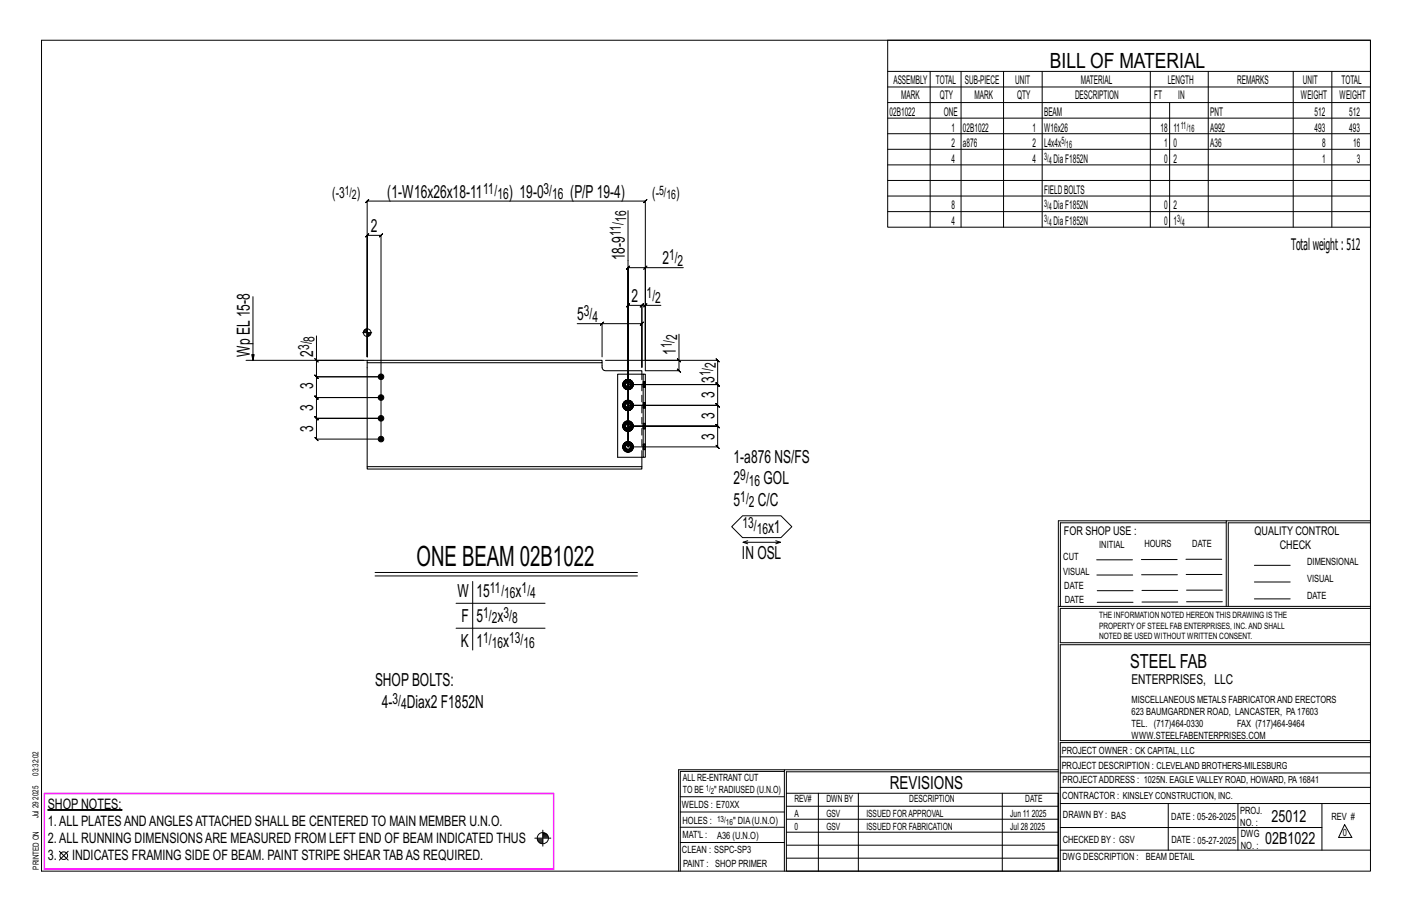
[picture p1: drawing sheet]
<svg xmlns="http://www.w3.org/2000/svg" width="432mm" height="279mm" viewBox="0 0 432 279" stroke-linecap="round" stroke-linejoin="round" font-family="sans-serif">
<g fill="#000" stroke="#000" stroke-width=".31">
<path d="M14.6 247.5h22.7v.2h-22.7z"/>
<circle cx="116.5" cy="115.2" r=".86"/>
<circle cx="116.5" cy="121.5" r=".86"/>
<circle cx="116.5" cy="127.9" r=".86"/>
<circle cx="116.5" cy="134.2" r=".86"/>
</g>
<g fill="none" stroke="#000" stroke-width=".31">
<path d="M12.7 12.3h406.4v254h-406.4zM271.5 12.3h147.6v57.2h-147.6zM271.5 21.8h147.6M271.5 26.6h147.6M271.5 31.4h147.6M271.5 36.1h147.6M284.5 21.8v47.7M293.9 21.8v47.7M306.9 21.8v47.7M318.7 21.8v47.7M351.8 21.8v47.7M357.7 31.4v38.1"/>
<path d="M369.5 21.8v47.7M395.5 21.8v47.7M407.3 21.8v47.7M271.5 40.9h147.6M271.5 45.6h147.6M271.5 50.4h147.6M271.5 55.2h147.6M271.5 59.9h147.6M192.1 64.4v72.2v-54.8l-.5 .5 1-1-.5 .5h5.2M271.5 64.7h147.6M77.4 90.7v19.5l-.4-1.8h.7l-.3 1.8M176.5 98.9h7.6v10.2"/>
<path d="M184.1 98.9l-.5 .5 1-1zM184.1 98.9h12.2l-.5 .5 1-1-.5 .5v13.4M197.3 81.8l.5-.5-1 1zM197.3 93.3l.5-.5-1 1zM197.3 93.3h-1l.5-.5-1 1 .5-.5v19M202.1 93.3h-4.8v20h10.3l.5 .5-1-1 .5 .5v-3.1M209 81.8h-11.7v28.4h22.2l-.5-.5 1 1-.5-.5v7.4l-.5-.5 1 1-.5-.5h-27.4h27.4l-.5-.5 1 1-.5-.5v6.3l-.5-.5 1 1-.5-.5h-27.4h27.4l-.5-.5 1 1-.5-.5v6.4l-.5-.5 1 1-.5-.5h-27.4h27.4l-.5-.5 1 1-.5-.5v6.3l-.5-.5 1 1-.5-.5h-27.4M75.2 110.2h37.1M96.3 109.7l1 1zM96.8 110.2v5l-.5-.5 1 1-.5-.5h19.7h-19.7l-.5-.5 1 1-.5-.5v6.3l-.5-.5 1 1-.5-.5h19.7h-19.7l-.5-.5 1 1-.5-.5v6.4l-.5-.5 1 1-.5-.5h19.7h-19.7l-.5-.5 1 1-.5-.5v6.3l-.5-.5 1 1-.5-.5h19.7v-62.3l.5-.5-1 1 .5-.5h-4.2l.5-.5-1 1 .5-.5v37.2v-47.6l-.5 .5 1-1-.5 .5h85l-.5 .5 1-1-.5 .5v48.7M96.8 102.7v7.5h14.4M110.9 101.7h2.8"/>
<path d="M111.2 101.2v.5M111.4 100.9v.8M111.6 100.7v1M111.9 100.6v1.1M112.1 100.5v1.2M112.3 100.3v8.8M112.5 101.7v1.1M112.7 101.7v1.1M112.9 101.7v1M113.1 101.7v.8M113.3 101.7v.5M190.5 117.6h.5"/>
<path d="M190.6 117l.5 .2-.1 .4M191 118.6l.5 .4M191 117.6l.1 .4-.5 .1M191.1 117.2l.2-.4-.3-.3a1.52 1.52 0 0 0 0 2.1l.3-.3-.2-.3M191.3 118.3l.4 .2-.2 .5 .6 .1M191.5 116.2l-.5 .3M191.7 118.5l.4 .1v.5l.5-.1M192.1 116l-.6 .2 .2 .4-.4 .2M192.1 116.5l.4 .1 .1-.4 .5 .3-.3 .3M192.5 116.6l.3 .2 .3 .8h.5l-.1 .5M192.6 116.2l-.5-.2v.5l-.4 .1M192.8 118.3l.3 .3-.5 .4-.1-.5-.4 .1"/>
<path d="M193 118l.5 .1-.4 .5M193.1 117.6l-.3 .7-.3 .2M193.1 116.5l.4 .5-.5 .2M193.5 117l.1 .6M196.3 112.3v-19l.5-.5-1 1 .5-.5h-4.2l.5-.5-1 1 .5-.5v24.3M207.1 109.7l1 1zM207.6 102.2v8h-22.4M190.5 123.9h.5M190.5 130.3h.5M190.5 136.6h.5M190.6 123.3l.5 .2-.1 .4M190.6 129.7l.5 .2-.1 .4"/>
<path d="M190.6 136l.5 .2-.1 .4M191 125l.5 .3M191 131.3l.5 .4M191 137.7l.5 .3M191 123.9l.1 .4-.5 .2M191 130.3l.1 .4-.5 .1M191 136.6l.1 .4-.5 .2M191.1 123.5l.2-.3-.3-.4a1.52 1.52 0 0 0 0 2.2l.3-.4-.2-.3M191.1 129.9l.2-.4-.3-.3a1.52 1.52 0 0 0 0 2.1l.3-.3-.2-.3M191.1 136.2l.2-.3-.3-.4a1.52 1.52 0 0 0 0 2.2l.3-.4-.2-.3M191.3 124.6l.4 .3-.2 .4 .6 .1M191.3 131l.4 .2-.2 .5 .6 .1"/>
<path d="M191.3 137.3l.4 .3-.2 .4 .6 .1M191.5 122.5l-.5 .3M191.5 128.9l-.5 .3M191.5 135.2l-.5 .3M191.7 124.9h.4v.5l.5-.1M191.7 131.2l.4 .1v.5l.5-.1M191.7 137.6h.4v.5l.5-.1M192.1 122.4l-.6 .1 .2 .5-.4 .2M192.1 122.9l.4 .1 .1-.5 .5 .3-.3 .4M192.1 128.7l-.6 .2 .2 .4-.4 .2M192.1 129.2l.4 .1 .1-.4 .5 .3-.3 .3M192.1 135.1l-.6 .1 .2 .5-.4 .2"/>
<path d="M192.1 135.6l.4 .1 .1-.5 .5 .3-.3 .4M192.5 123l.3 .2 .3 .7h.5l-.1 .6M192.5 129.3l.3 .2 .3 .8h.5l-.1 .5M192.5 135.7l.3 .2 .3 .7h.5l-.1 .6M192.6 122.5l-.5-.1v.5l-.4 .1M192.6 128.9l-.5-.2v.5l-.4 .1M192.6 135.2l-.5-.1v.5l-.4 .1M192.8 124.6l.3 .4-.5 .3-.1-.4h-.4M192.8 131l.3 .3-.5 .4-.1-.5-.4 .1M192.8 137.3l.3 .4-.5 .3-.1-.4h-.4M193 124.3l.5 .2-.4 .5M193 130.7l.5 .1-.4 .5"/>
<path d="M193 137l.5 .2-.4 .5M193.1 123.9l-.3 .7-.3 .3M193.1 130.3l-.3 .7-.3 .2M193.1 136.6l-.3 .7-.3 .3M193.1 122.8l.4 .5-.5 .2M193.1 129.2l.4 .5-.5 .2M193.1 135.5l.4 .5-.5 .2M193.5 123.3l.1 .6M193.5 129.7l.1 .6M193.5 136l.1 .6M227.1 157.7h11.7l3.4 3.3-3.4 3.3h-11.7l-3.4-3.3zM375 159.8h-50.7v25.6"/>
<path d="M375 159.2h-51.3l-.1 107.1M419.1 159.2h-44.1v26.2M419.1 159.8h-43.5v25.6M114.7 175h80.2M114.7 176.1h80.2M144.6 177.8v20.9M227.2 165.8h11.5l-1.5 .4M228.7 165.3l-1.5 .5 1.5 .4M237.2 165.3l1.5 .5M335.4 171.1h10.9M335.4 175.8h11M349 171h11"/>
<path d="M349.1 175.7h11M362.7 171h10.9M362.7 175.6h11M383.6 172.8h11M383.6 177.9h11M139.5 184.4h27.2M139.5 192h27.2M323.7 185.4h95.4M335.5 184.1h11M335.5 180.6h11M349.2 184h11M349.2 180.5h11"/>
<path d="M362.9 180.4h10.9M362.9 184h10.9M383.6 183.1h11M419.1 186h-94.9v10.5h94.9M419.1 197.1h-94.9v29.3h94.9v.6h-94.9v39.3M239.9 235.8h-31.9v30.5M239.9 235.3h-32.4v31M323.6 235.3h-83.7v31M323.6 235.9h-83.1v6.6M324.2 236.3h94.9M324.2 231.4h94.9M163.6 256.2h4.9"/>
<path d="M164.3 256.5h1.7M164.4 256.8h1.6M164.5 257.1h1.5M164.7 257.4h1.3M165.1 257.6h.9M166 255.9h1.7M166 253.8v4.9M166 254.8h.9M166 255.1h1.3M166 255.4h1.5M166 255.6h1.6M208 252.9h31.9"/>
<path d="M208 257.5h31.9M208 243.6h31.9M208 248.2h31.9M240.5 242.5h83.1v23.8h-83.1zM240.5 258.4h83.1M240.5 254.4h83.1M240.5 250.4h83.1M240.5 246.5h83.1M250.3 242.5v23.8M262.5 242.5v23.8M306.5 242.5v23.8M324.2 253h80.1"/>
<path d="M324.2 245.6h94.9M324.2 259.9h94.9M324.2 240.7h94.9M357.3 245.6v14.3M378.6 245.6v14.3M404.3 245.6v14.3M411.2 252.1l2.2 3.9h-4zM18.1 260.2l2.8 2.7M20.9 260.2l-2.8 2.7M240.5 262.3h83.1"/>
<circle cx="112.3" cy="101.7" r="1.16"/>
<circle cx="166" cy="256.2" r="1.71"/>
<circle cx="19.5" cy="261.6" r="1.17"/>
</g>
<path d="M13.5 242.6h155.8v23h-155.8z" fill="none" stroke="#f0f" stroke-width=".5"/>
<path d="M112.3 110.2h71.8v.7h-71.8zM112.3 110.9v31.8M184.1 110.9v1.5a1.02 1.02 0 0 0 1.1 .9h11.1v1.1M196.7 114.4h.6v25.4h-.6zM196.7 114.4h-7.8v25.4h7.8M196.3 139.8v2.9M112.3 142.7h84v.7h-84z" fill="none" stroke="#000" stroke-width=".32"/>
<g fill="none" stroke="#000" stroke-width=".31" stroke-dasharray="2 1.4">
<path d="M190.5 117.6l.1 .6zM190.5 117.6l.1 .5zM190.5 117.6l.8-1.4-.8 1.4 .8 1.3-.8-1.3h.5M190.6 116.9l-.1 .7zM190.6 118.2l.3 .5zM190.6 118.1l.5-.1-.1-.4M190.6 117l.5 .2-.1 .4M190.9 116.4l-.3 .5zM190.9 118.7l.5 .3zM190.9 116.4l.5-.3zM191 118.6l.5 .4zM191 118.6l.5 .4"/>
<path d="M191 116.5l.5-.3zM191 116.5l.5-.3M191.1 118l.6 .5M191.1 117.2l.6-.6M191.3 117.6l.1 .4zM191.3 118.9h1.5zM191.3 116.2h1.5zM191.3 116.8l-.3-.3-.5 1.1 .1-.6v1.1l.4 .5-.4-.5 .4 .5 .3-.3M191.4 117.2l-.1 .4zM191.4 118l.3 .3zM191.4 117.2l.3-.3zM191.4 119l.7 .1z"/>
<path d="M191.4 116.1l.7-.1zM191.7 118.5l.4 .1v.5l-.6-.1 .6 .1-.6-.1zM191.7 118.3l.4 .1zM191.7 116.9l.4-.1zM192.1 116l-.6 .2 .6-.2-.6 .2 .2 .4 .4-.1M192.1 119.1l.6-.1zM192.1 119.1l.5-.1zM192.1 119.1l.5-.1M192.1 118.6l.4-.1 .1 .5M192.1 118.4l.4-.1zM192.1 116.8l.4 .1zM192.1 116l.5 .2-.5-.2 .5 .2-.1 .4-.4-.1z"/>
<path d="M192.1 116l.6 .1zM192.5 118.5l.3-.2M192.5 118.3l.2-.3zM192.5 116.9l.2 .3zM192.5 116.6l.3 .2M192.6 119l.5-.4zM192.6 119l.5-.4M192.6 116.2l.5 .3zM192.6 116.2l.5 .3M192.7 119l.5-.3zM192.7 116.1l.5 .3zM192.7 117.2l.1 .4z"/>
<path d="M192.8 116.2l.8 1.4zM192.8 117.6l-.1 .4zM193 118l.5 .1-.4 .5M193 117.2l.5-.2-.4-.5M193.1 118.6l-.3-.3 .3-.7M193.1 116.5l-.3 .3 .3 .8h.5l-.1 .5M193.2 116.4l.3 .5zM193.5 117l.1 .6zM193.5 117l.1 .6M193.5 118.2l-.3 .5zM193.5 116.9l.1 .7zM193.6 117.6l-.8 1.3z"/>
<path d="M193.6 117.6l-.1 .6zM196.7 116.7l.7 .1zM196.7 117.2v.4h.7v-.4h-.7v-.2M197.4 116.8v.2M197.4 117.2v-.2h-.7v-.2M197.4 117.6v.3h-.7v-.3M197.4 117.9v.3h-.7v-.3M197.4 118.2v.2h-.7v-.2M197.4 118.4h-.7M190.5 123.9l.1 .6zM190.5 130.3l.1 .6zM190.5 136.6l.1 .6z"/>
<path d="M190.5 123.9l.8-1.3-.8 1.3 .8 1.3-.8-1.3h.5M190.5 130.3l.1 .5zM190.5 130.3l.8-1.4-.8 1.4 .8 1.3-.8-1.3h.5M190.5 136.6l.8-1.3-.8 1.3 .8 1.3-.8-1.3h.5M190.6 123.3l-.1 .6zM190.6 124.5l.3 .5zM190.6 129.6l-.1 .7zM190.6 130.9l.3 .5zM190.6 136l-.1 .6zM190.6 137.2l.3 .5zM190.6 124.5l.5-.2-.1-.4M190.6 123.3l.5 .2-.1 .4"/>
<path d="M190.6 130.8l.5-.1-.1-.4M190.6 129.7l.5 .2-.1 .4M190.6 137.2l.5-.2-.1-.4M190.6 136l.5 .2-.1 .4M190.9 122.8l-.3 .5zM190.9 125l.5 .4zM190.9 122.8l.5-.4zM190.9 129.1l-.3 .5zM190.9 131.4l.5 .3zM190.9 129.1l.5-.3zM190.9 135.5l-.3 .5zM190.9 137.7l.5 .4z"/>
<path d="M190.9 135.5l.5-.4zM191 125l.5 .3zM191 125l.5 .3M191 122.8l.5-.3zM191 122.8l.5-.3M191 131.3l.5 .4zM191 131.3l.5 .4M191 129.2l.5-.3zM191 129.2l.5-.3M191 137.7l.5 .3zM191 137.7l.5 .3M191 135.5l.5-.3z"/>
<path d="M191 135.5l.5-.3M191.1 124.3l.6 .6M191.1 123.5l.6-.5M191.1 130.7l.6 .5M191.1 129.9l.6-.6M191.1 137l.6 .6M191.1 136.2l.6-.5M191.3 123.9l.1 .4zM191.3 130.3l.1 .4zM191.3 136.6l.1 .4zM191.3 125.2h1.5zM191.3 122.6h1.5z"/>
<path d="M191.3 131.6h1.5zM191.3 128.9h1.5zM191.3 137.9h1.5zM191.3 135.3h1.5zM191.3 123.2l-.3-.4-.5 1.1 .1-.6v1.2l.4 .5-.4-.5 .4 .5 .3-.4M191.3 129.5l-.3-.3-.5 1.1 .1-.6v1.1l.4 .5-.4-.5 .4 .5 .3-.3M191.3 135.9l-.3-.4-.5 1.1 .1-.6v1.2l.4 .5-.4-.5 .4 .5 .3-.4M191.4 123.5l-.1 .4zM191.4 124.3l.3 .3zM191.4 123.5l.3-.3zM191.4 129.9l-.1 .4zM191.4 130.7l.3 .3z"/>
<path d="M191.4 129.9l.3-.3zM191.4 136.2l-.1 .4zM191.4 137l.3 .3zM191.4 136.2l.3-.3zM191.4 125.4l.7 .1zM191.4 122.4l.7-.1zM191.4 131.7l.7 .1zM191.4 128.8l.7-.1zM191.4 138.1l.7 .1zM191.4 135.1l.7-.1zM191.7 124.9h.4v.5l-.6-.1 .6 .1-.6-.1zM191.7 124.6l.4 .1z"/>
<path d="M191.7 123.2l.4-.1zM191.7 131.2l.4 .1v.5l-.6-.1 .6 .1-.6-.1zM191.7 131l.4 .1zM191.7 129.6l.4-.1zM191.7 137.6h.4v.5l-.6-.1 .6 .1-.6-.1zM191.7 137.3l.4 .1zM191.7 135.9l.4-.1zM192.1 122.4l-.6 .1 .6-.1-.6 .1 .2 .5 .4-.1M192.1 125.5l.6-.1zM192.1 125.4l.5-.1zM192.1 125.4l.5-.1M192.1 124.9h.4l.1 .4"/>
<path d="M192.1 124.7l.4-.1zM192.1 123.1l.4 .1zM192.1 122.4l.5 .1-.5-.1 .5 .1-.1 .5-.4-.1zM192.1 122.3l.6 .1zM192.1 128.7l-.6 .2 .6-.2-.6 .2 .2 .4 .4-.1M192.1 131.8l.6-.1zM192.1 131.8l.5-.1zM192.1 131.8l.5-.1M192.1 131.3l.4-.1 .1 .5M192.1 131.1l.4-.1zM192.1 129.5l.4 .1zM192.1 128.7l.5 .2-.5-.2 .5 .2-.1 .4-.4-.1z"/>
<path d="M192.1 128.7l.6 .1zM192.1 135.1l-.6 .1 .6-.1-.6 .1 .2 .5 .4-.1M192.1 138.2l.6-.1zM192.1 138.1l.5-.1zM192.1 138.1l.5-.1M192.1 137.6h.4l.1 .4M192.1 137.4l.4-.1zM192.1 135.8l.4 .1zM192.1 135.1l.5 .1-.5-.1 .5 .1-.1 .5-.4-.1zM192.1 135l.6 .1zM192.5 124.9l.3-.3M192.5 124.6l.2-.3z"/>
<path d="M192.5 123.2l.2 .3zM192.5 123l.3 .2M192.5 131.2l.3-.2M192.5 131l.2-.3zM192.5 129.6l.2 .3zM192.5 129.3l.3 .2M192.5 137.6l.3-.3M192.5 137.3l.2-.3zM192.5 135.9l.2 .3zM192.5 135.7l.3 .2M192.6 125.3l.5-.3zM192.6 125.3l.5-.3"/>
<path d="M192.6 122.5l.5 .3zM192.6 122.5l.5 .3M192.6 131.7l.5-.4zM192.6 131.7l.5-.4M192.6 128.9l.5 .3zM192.6 128.9l.5 .3M192.6 138l.5-.3zM192.6 138l.5-.3M192.6 135.2l.5 .3zM192.6 135.2l.5 .3M192.7 125.4l.5-.4zM192.7 122.4l.5 .4z"/>
<path d="M192.7 131.7l.5-.3zM192.7 128.8l.5 .3zM192.7 138.1l.5-.4zM192.7 135.1l.5 .4zM192.7 123.5l.1 .4zM192.7 129.9l.1 .4zM192.7 136.2l.1 .4zM192.8 122.6l.8 1.3zM192.8 128.9l.8 1.4zM192.8 135.3l.8 1.3zM192.8 123.9l-.1 .4zM192.8 130.3l-.1 .4z"/>
<path d="M192.8 136.6l-.1 .4zM193 124.3l.5 .2-.4 .5M193 123.5l.5-.2-.4-.5M193 130.7l.5 .1-.4 .5M193 129.9l.5-.2-.4-.5M193 137l.5 .2-.4 .5M193 136.2l.5-.2-.4-.5M193.1 125l-.3-.4 .3-.7M193.1 122.8l-.3 .4 .3 .7h.5l-.1 .6M193.1 131.3l-.3-.3 .3-.7M193.1 129.2l-.3 .3 .3 .8h.5l-.1 .5M193.1 137.7l-.3-.4 .3-.7"/>
<path d="M193.1 135.5l-.3 .4 .3 .7h.5l-.1 .6M193.2 122.8l.3 .5zM193.2 129.1l.3 .5zM193.2 135.5l.3 .5zM193.5 123.3l.1 .6zM193.5 123.3l.1 .6M193.5 129.7l.1 .6zM193.5 129.7l.1 .6M193.5 136l.1 .6zM193.5 136l.1 .6M193.5 124.5l-.3 .5zM193.5 130.9l-.3 .5z"/>
<path d="M193.5 129.6l.1 .7zM193.5 137.2l-.3 .5zM193.6 123.9l-.8 1.3zM193.6 130.3l-.8 1.3zM193.6 136.6l-.8 1.3zM193.6 123.9l-.1 .6zM193.6 130.3l-.1 .6zM193.6 136.6l-.1 .6zM196.3 139.8v-25.4M196.7 123l.7 .1zM196.7 123.6v.3h.7v-.3h-.7v-.3M196.7 129.4l.7 .1z"/>
<path d="M196.7 129.9v.4h.7v-.4h-.7v-.2M196.7 135.7l.7 .1zM196.7 136.3v.3h.7v-.3h-.7v-.3M197.4 123.1v.2M197.4 123.6v-.3h-.7v-.2M197.4 123.9v.3h-.7v-.3M197.4 124.2v.3h-.7v-.3M197.4 124.5v.2h-.7v-.2M197.4 124.7h-.7M197.4 129.5v.2M197.4 129.9v-.2h-.7v-.2M197.4 130.3v.3h-.7v-.3"/>
<path d="M197.4 130.6v.3h-.7v-.3M197.4 130.9v.2h-.7v-.2M197.4 131.1h-.7M197.4 135.8v.2M197.4 136.3v-.3h-.7v-.2M197.4 136.6v.3h-.7v-.3M197.4 136.9v.3h-.7v-.3M197.4 137.2v.2h-.7v-.2M197.4 137.4h-.7"/>
</g>
<text font-size="8.6" x="127.4" y="173">ONE BEAM 02B1022</text>
<text font-size="6.4" x="321.1" y="20.7">BILL OF MATERIAL</text>
<text font-size="5.9" x="345.6" y="204.1">STEEL FAB</text>
<g font-size="5.5">
<text x="118.4" y="60.5">(1-W16x26x18-11</text>
<text x="155.6" y="60.5">) 19-0</text>
<text x="174.4" y="60.5">(P/P19-4)</text>
<text x="113.4" y="71">2</text>
<text x="191.1" y="79.6" transform="rotate(-90 191.1 79.6)">18-9</text>
<text x="202.6" y="80.8">2</text>
<text x="193.1" y="92.4">2</text>
<text x="176.5" y="98">5</text>
<text x="76.4" y="109.1" transform="rotate(-90 76.4 109.1)">Wp EL15-8</text>
<text x="95.8" y="109.1" transform="rotate(-90 95.8 109.1)">2</text>
<text x="206.6" y="108.6" transform="rotate(-90 206.6 108.6)">1</text>
<text x="95.8" y="119" transform="rotate(-90 95.8 119)">3</text>
<text x="218.5" y="117.1" transform="rotate(-90 218.5 117.1)">3</text>
<text x="95.8" y="125.7" transform="rotate(-90 95.8 125.7)">3</text>
<text x="218.5" y="121.8" transform="rotate(-90 218.5 121.8)">3</text>
<text x="218.5" y="128.1" transform="rotate(-90 218.5 128.1)">3</text>
<text x="95.8" y="132.1" transform="rotate(-90 95.8 132.1)">3</text>
<text x="218.5" y="134.5" transform="rotate(-90 218.5 134.5)">3</text>
<text x="224.3" y="141.6">1-a876 NS/FS</text>
<text x="224.3" y="148.1">2</text>
<text x="233.5" y="148.1">GOL</text>
<text x="224.3" y="154.6">5</text>
<text x="231.8" y="154.6">C/C</text>
<text x="234.9" y="162.8">x1</text>
<text x="226.9" y="170.8">IN OSL</text>
<text x="139.9" y="182.5">W</text>
<text x="145.7" y="182.5">15</text>
<text x="157.7" y="182.5">x</text>
<text x="141.1" y="190.1">F</text>
<text x="145.7" y="190.1">5</text>
<text x="152.1" y="190.1">x</text>
<text x="140.9" y="197.7">K</text>
<text x="145.7" y="197.7">1</text>
<text x="153.9" y="197.7">x</text>
<text x="114.7" y="209.8">SHOPBOLTS:</text>
<text x="116.8" y="216.4">4-</text>
<text x="124.4" y="216.4">Diax2 F1852N</text>
<text x="272.2" y="241.1">REVISIONS</text>
</g>
<g font-size="5.1">
<text x="388.9" y="251.3">25012</text>
<text x="386.9" y="258.1">02B1022</text>
</g>
<text font-size="4.9" x="394.8" y="76.4">Totalweight : 512</text>
<g font-size="4.7">
<text x="147.7" y="59.2">11/</text>
<text x="166.2" y="59.2">3/</text>
<text x="101.6" y="60.6">(-3</text>
<text x="109.1" y="60.6">)</text>
<text x="152.1" y="60.9">16</text>
<text x="168.9" y="60.9">16</text>
<text x="199.5" y="60.6">(-</text>
<text x="206.7" y="60.6">)</text>
<text x="191.5" y="67.9" transform="rotate(-90 191.5 67.9)">16</text>
<text x="189.8" y="72.2" transform="rotate(-90 189.8 72.2)">11/</text>
<text x="204.6" y="79.6">1/</text>
<text x="207.2" y="81.3">2</text>
<text x="197.7" y="91.1">1/</text>
<text x="200.4" y="92.8">2</text>
<text x="178.6" y="96.7">3/</text>
<text x="181.2" y="98.4">4</text>
<text x="94.5" y="107" transform="rotate(-90 94.5 107)">3/</text>
<text x="96.2" y="104.4" transform="rotate(-90 96.2 104.4)">8</text>
<text x="205.4" y="106.5" transform="rotate(-90 205.4 106.5)">1/</text>
<text x="207.1" y="103.9" transform="rotate(-90 207.1 103.9)">2</text>
<text x="218.9" y="112.4" transform="rotate(-90 218.9 112.4)">2</text>
<text x="217.2" y="115" transform="rotate(-90 217.2 115)">1/</text>
<text x="226.4" y="146.8">9/</text>
<text x="229" y="148.5">16</text>
<text x="226.4" y="153.4">1/</text>
<text x="229" y="155">2</text>
<text x="227.1" y="161.5">13/</text>
<text x="231.4" y="163.2">16</text>
<text x="149.8" y="181.2">11/</text>
<text x="154.2" y="182.9">16</text>
<text x="159.5" y="181.2">1/</text>
<text x="162.1" y="182.9">4</text>
<text x="147.8" y="188.9">1/</text>
<text x="150.4" y="190.5">2</text>
<text x="154" y="188.9">3/</text>
<text x="156.6" y="190.5">8</text>
<text x="147.8" y="196.5">1/</text>
<text x="155.7" y="196.5">13/</text>
<text x="150.4" y="198.1">16</text>
<text x="160.1" y="198.1">16</text>
<text x="120" y="215.1">3/</text>
<text x="122.6" y="216.8">4</text>
</g>
<g font-size="4.4">
<text x="14.6" y="247.3">SHOP NOTES:</text>
<text x="14.6" y="257.7">2.ALL RUNNING DIMENSIONSARE MEASURED FROM LEFT END OF BEAM INDICATED THUS</text>
<text x="14.6" y="252.5">1.ALL PLATESANDANGLESATTACHED SHALL BE CENTERED TO MAIN MEMBER U.N.O.</text>
<text x="14.6" y="263">3.</text>
<text x="22" y="263">INDICATES FRAMING SIDE OF BEAM. PAINT STRIPE SHEAR TABAS REQUIRED.</text>
</g>
<text font-size="4.2" x="346" y="209.1">ENTERPRISES, LLC</text>
<g font-size="4">
<text x="105.4" y="59.6">1/</text>
<text x="201.6" y="59.6">5/</text>
<text x="107.6" y="61">2</text>
<text x="203.8" y="61">16</text>
</g>
<g font-size="3.7">
<text x="273.2" y="25.6">ASSEMBLY</text>
<text x="286.2" y="25.6">TOTAL</text>
<text x="295.1" y="25.6">SUB-PIECE</text>
<text x="310.4" y="25.6">UNIT</text>
<text x="330.5" y="25.6">MATERIAL</text>
<text x="357.1" y="25.6">LENGTH</text>
<text x="378.3" y="25.6">REMARKS</text>
<text x="398.4" y="25.6">UNIT</text>
<text x="410.2" y="25.6">TOTAL</text>
<text x="272.1" y="35.5">02B1022</text>
<text x="275.6" y="30.4">MARK</text>
<text x="287.4" y="30.4">QTY</text>
<text x="288.6" y="35.5">ONE</text>
<text x="298" y="30.4">MARK</text>
<text x="311" y="30.4">QTY</text>
<text x="319.3" y="35.5">BEAM</text>
<text x="328.7" y="30.4">DESCRIPTION</text>
<text x="353" y="30.4">FT</text>
<text x="360.3" y="30.4">IN</text>
<text x="370.1" y="35.5">PNT</text>
<text x="397.8" y="30.4">WEIGHT</text>
<text x="402" y="35.5">512</text>
<text x="409.6" y="30.4">WEIGHT</text>
<text x="412.6" y="35.5">512</text>
<text x="290.9" y="40.2">1</text>
<text x="294.5" y="40.2">02B1022</text>
<text x="315.8" y="40.2">1</text>
<text x="319.3" y="40.2">W16x26</text>
<text x="354.9" y="40.2">18</text>
<text x="358.9" y="40.2">11</text>
<text x="370.1" y="40.2">A992</text>
<text x="402" y="40.2">493</text>
<text x="412.6" y="40.2">493</text>
<text x="290.9" y="45">2</text>
<text x="294.5" y="45">a876</text>
<text x="315.8" y="45">2</text>
<text x="319.3" y="45">L4x4x</text>
<text x="356" y="45">1</text>
<text x="358.9" y="45">0</text>
<text x="370.1" y="45">A36</text>
<text x="404.3" y="45">8</text>
<text x="413.8" y="45">16</text>
<text x="290.9" y="49.7">4</text>
<text x="315.8" y="49.7">4</text>
<text x="322.2" y="49.7">DiaF1852N</text>
<text x="356" y="49.7">0</text>
<text x="358.9" y="49.7">2</text>
<text x="404.3" y="49.7">1</text>
<text x="415" y="49.7">3</text>
<text x="319.3" y="59.3">FIELDBOLTS</text>
<text x="290.9" y="64">8</text>
<text x="322.2" y="64">DiaF1852N</text>
<text x="356" y="64">0</text>
<text x="358.9" y="64">2</text>
<text x="290.9" y="68.8">4</text>
<text x="322.2" y="68.8">DiaF1852N</text>
<text x="356" y="68.8">0</text>
<text x="358.9" y="68.8">1</text>
<text x="325.3" y="163.4">FOR SHOP USE :</text>
<text x="383.7" y="163.4">QUALITY CONTROL</text>
<text x="391.4" y="167.8">CHECK</text>
</g>
<g font-size="3.1">
<text x="361.1" y="39.4">11/</text>
<text x="363.4" y="40.5">16</text>
<text x="324.6" y="44.1">5/</text>
<text x="326" y="45.3">16</text>
<text x="319.3" y="48.9">3/</text>
<text x="320.7" y="50">4</text>
<text x="319.3" y="63.2">3/</text>
<text x="320.7" y="64.3">4</text>
<text x="319.3" y="68">3/</text>
<text x="320.7" y="69.1">4</text>
<text x="360" y="68">3/</text>
<text x="361.4" y="69.1">4</text>
<text x="336.2" y="167.4">INITIAL</text>
<text x="350" y="167.1">HOURS</text>
<text x="364.6" y="167.2">DATE</text>
<text x="325.2" y="171.3">CUT</text>
<text x="399.8" y="172.8">DIMENSIONAL</text>
<text x="325.1" y="175.8">VISUAL</text>
<text x="399.8" y="177.9">VISUAL</text>
<text x="325.5" y="180">DATE</text>
<text x="325.7" y="184.4">DATE</text>
<text x="399.8" y="183.1">DATE</text>
<text x="346" y="215">MISCELLANEOUS METALS FABRICATORAND ERECTORS</text>
<text x="346" y="218.6">623 BAUMGARDNER ROAD, LANCASTER, PA17603</text>
<text x="346" y="225.8">WWW.STEELFABENTERPRISES.COM</text>
<text x="346" y="222.2">TEL. (717)464-0330</text>
<text x="378.3" y="222.2">FAX (717)464-9464</text>
<text x="324.7" y="230.5">PROJECT OWNER : CK CAPITAL, LLC</text>
<text x="208.8" y="238.8">ALL RE-ENTRANT CUT</text>
<text x="324.7" y="235.1">PROJECT DESCRIPTION : CLEVELAND BROTHERS-MILESBURG</text>
<text x="324.9" y="239.5">PROJECTADDRESS : 1025N. EAGLE VALLEY ROAD, HOWARD, PA16841</text>
<text x="208.8" y="242.5">TO BE</text>
<text x="218.4" y="242.5">&quot; RADIUSED (U.N.O)</text>
<text x="242.9" y="245.3">REV#</text>
<text x="252.7" y="245.3">DWN BY</text>
<text x="278.1" y="245.3">DESCRIPTION</text>
<text x="313.5" y="245.3">DATE</text>
<text x="324.9" y="244.2">CONTRACTOR : KINSLEY CONSTRUCTION, INC.</text>
<text x="208.5" y="247">WELDS : E70XX</text>
<text x="208.7" y="251.7">HOLES :</text>
<text x="224.2" y="251.8">&quot; DIA(U.N.O)</text>
<text x="242.9" y="249.9">A</text>
<text x="252.7" y="249.9">GSV</text>
<text x="264.9" y="249.9">ISSUED FORAPPROVAL</text>
<text x="309" y="249.9">Jun 11</text>
<text x="315.5" y="249.9">2025</text>
<text x="325.1" y="250">DRAWN BY : BAS</text>
<text x="358.2" y="250.5">DATE : 05-26-2025</text>
<text x="379.3" y="248.9">PROJ.</text>
<text x="407.2" y="250.5">REV #</text>
<text x="208.7" y="256.3">MAT'L :</text>
<text x="219.3" y="256.4">A36 (U.N.O)</text>
<text x="242.9" y="253.8">0</text>
<text x="252.7" y="253.8">GSV</text>
<text x="264.9" y="253.8">ISSUED FOR FABRICATION</text>
<text x="309" y="253.8">Jul 28</text>
<text x="315" y="253.8">2025</text>
<text x="325" y="257.6">CHECKED BY : GSV</text>
<text x="358.3" y="257.7">DATE : 05-27-2025</text>
<text x="379.3" y="252.5">NO. :</text>
<text x="379.5" y="255.9">DWG</text>
<text x="410.6" y="255.5">0</text>
<text x="208.6" y="260.7">CLEAN : SSPC-SP3</text>
<text x="324.9" y="262.9">DWG DESCRIPTION :</text>
<text x="350.4" y="263">BEAM DETAIL</text>
<text x="379.5" y="259.5">NO. :</text>
<text x="208.9" y="265">PAINT : SHOP PRIMER</text>
</g>
<g font-size="2.7">
<text x="336.1" y="189">THE INFORMATION NOTED HEREON THIS DRAWING IS THE</text>
<text x="336.1" y="195.4">NOTED BE USED WITHOUT WRITTEN CONSENT.</text>
<text x="336.1" y="192.2">PROPERTY OF STEEL FAB ENTERPRISES, INC.AND SHALL</text>
</g>
<g font-size="2.6">
<text x="215.9" y="241.8">1/</text>
<text x="217.4" y="242.7">2</text>
<text x="219.3" y="251.1">13/</text>
<text x="222" y="252.1">16</text>
</g>
<g font-size="2.5">
<text x="11.7" y="237.1" transform="rotate(-90 11.7 237.1)">03:32:02</text>
<text x="11.8" y="244.4" transform="rotate(-90 11.8 244.4)">2025</text>
<text x="11.8" y="250.1" transform="rotate(-90 11.8 250.1)">Jul 29</text>
<text x="11.9" y="265.8" transform="rotate(-90 11.9 265.8)">PRINTED ON</text>
</g>
</svg>
